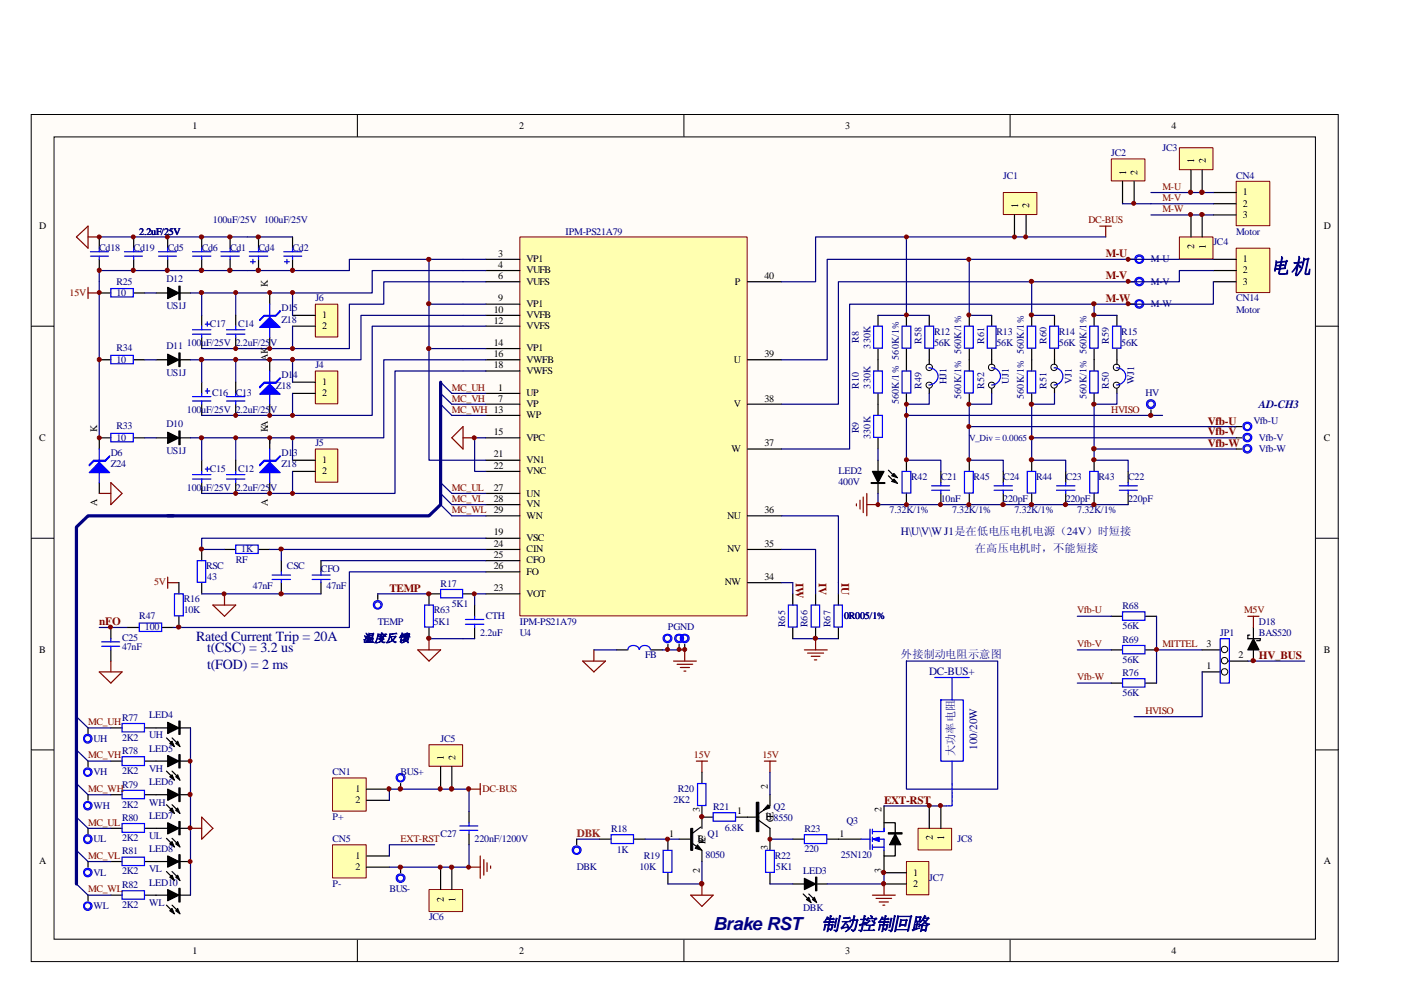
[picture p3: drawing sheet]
<svg xmlns="http://www.w3.org/2000/svg" width="297mm" height="210mm" viewBox="0 0 297 210" stroke-linecap="round" stroke-linejoin="round" font-family="sans-serif">
<path d="M6.6 24.2h276.5v179.3h-276.5z" fill="#fffcf8"/>
<g fill="none" stroke="#000" stroke-width=".21">
<path d="M6.6 24.2h276.5v179.3h-276.5zM11.4 29h266.9v169.7h-266.9zM75.6 24.2v4.8M144.7 24.2v4.8M213.7 24.2v4.8M6.6 69h4.8M278.4 69h4.8M6.6 113.9h4.8M278.4 113.9h4.8M6.6 158.7h4.8M278.4 158.7h4.8M75.6 198.8v4.8"/>
<path d="M144.7 198.8v4.8M213.7 198.8v4.8"/>
</g>
<g fill="none" stroke="#000" stroke-width=".25">
<path d="M21 50.1v2.4M21 54.9v2.3M28.3 50.1v2.4M28.3 54.9v2.3M35.5 50.1v2.4M35.5 54.9v2.3M42.7 50.1v2.4M42.7 54.9v2.3M42.7 66.7v2.3M42.7 71.4v2.4M49.9 66.7v2.3M49.9 71.4v2.4"/>
<path d="M42.7 80.9v2.3M42.7 85.5v2.4M42.7 97.4v2.4M49.9 80.9v2.3M49.9 85.5v2.4M49.9 97.4v2.4M199.1 99.8v2.3M212.3 99.8v2.3M225.5 99.8v2.3M238.7 99.8v2.3M42.7 102.1v2.3M49.9 102.1v2.3"/>
<path d="M59.5 118.6v2.4M67.9 118.6v2.4M199.1 104.4v2.4M212.3 104.4v2.4M225.5 104.4v2.4M238.7 104.4v2.4M23.5 132.8v2.3M23.5 137.5v2.4M59.5 123.3v2.4M67.9 123.3v2.4M100.4 128v2.4M100.4 132.8v2.3"/>
<path d="M99.2 171.7v2.4M99.2 176.5v2.2"/>
</g>
<g fill="none" stroke="#00f" stroke-width=".25">
<path d="M19.1 53.3h3.8M19.1 54.2h3.8M21 52.5v.8M21 54.2v.7M26.3 53.3h3.8M26.3 54.2h3.8M28.3 52.5v.8M28.3 54.2v.7M33.5 53.3h3.8M33.5 54.2h3.8M35.5 52.5v.8M35.5 54.2v.7"/>
<path d="M40.7 53.3h3.9M40.7 54.2h3.9M42.7 52.5v.8M42.7 54.2v.7M40.7 69.8h3.9M40.7 70.7h3.9M42.7 69v.8M42.7 70.7v.7M43.4 68.6h1M43.9 68.1v.9M47.9 69.8h3.9M47.9 70.7h3.9"/>
<path d="M49.9 69v.8M49.9 70.7v.7M40.7 83.9h3.9M40.7 84.9h3.9M42.7 83.2v.7M42.7 84.9v.6M42.7 99.8v.6M43.4 82.7h1M43.4 99.2h1M43.9 82.2v1M43.9 98.8v1M47.9 83.9h3.9"/>
<path d="M47.9 84.9h3.9M49.9 83.2v.7M49.9 84.9v.6M49.9 99.8v.6M40.7 100.4h3.9M40.7 101.4h3.9M42.7 101.4v.7M47.9 100.4h3.9M47.9 101.4h3.9M49.9 101.4v.7M197.1 103.7h3.8M197.1 102.8h3.8"/>
<path d="M199.1 102.1v.7M199.1 103.7v.7M210.3 103.7h3.9M210.3 102.8h3.9M212.3 102.1v.7M212.3 103.7v.7M223.5 103.7h3.9M223.5 102.8h3.9M225.5 102.1v.7M225.5 103.7v.7M236.8 103.7h3.8M236.8 102.8h3.8"/>
<path d="M238.7 102.1v.7M238.7 103.7v.7M21.5 136.8h3.8M21.5 135.8h3.8M23.5 135.1v.7M23.5 136.8v.7M57.6 122.6h3.9M57.6 121.7h3.9M59.5 121v.7M59.5 122.6v.7M66 122.6h3.8M66 121.7h3.8"/>
<path d="M67.9 121v.7M67.9 122.6v.7M98.5 132.1h3.9M98.5 131.1h3.9M100.4 130.4v.7M100.4 132.1v.7M97.3 174.8h3.8M97.3 175.7h3.8M99.2 174.1v.7M99.2 175.7v.8"/>
</g>
<path d="M21 50.1h31.3M49.9 62v4.7M49.9 76.1v4.8M231.5 64.4h7.2M49.9 92.6v4.8" fill="none" stroke="#11037f" stroke-width=".25"/>
<g fill="none" stroke="#800000" stroke-width=".25">
<path d="M16.2 50.1l2.4-2.2v4.6zM18.6 50.1h2.4M18.6 60.8v2.4M18.6 62h2.4M181.2 106.6v.4M181.9 105.8v1.9M182.6 105.2v3.3M183.4 104.4v4.7M183.4 106.8h2.4M23.5 139.9v2.3M35.5 122.1v2.4M35.5 123.3h2.3"/>
<path d="M88.4 137.5h4.8l-2.4 2.4zM90.8 135.1v2.4M123.3 139.9h4.8l-2.5 2.3zM125.6 137.5v2.4M142.5 139.9h4.8M144.9 137.5v2.4M170.2 137.5h4.8M170.9 138.2h3.3M171.6 138.9h1.9M172.3 139.6h.5M172.6 135.1v2.4M21 142.2h4.8l-2.3 2.3z"/>
<path d="M143.3 140.6h3.3M143.9 141.2h2M144.7 142h.4M147.3 161.1h2.4M148.5 161.1v2.3"/>
</g>
<g fill="none" stroke="#000080" stroke-width=".25">
<path d="M21 59.6v33M42.7 73.8h19.2M61.9 62h-19.2v4.7M61.9 76.1h-19.2v4.8M42.7 87.9h19.2M57.1 92.6v1.2M61.9 92.6h-19.2v4.8M191.8 85.5v2.4h54.2M205.1 90.3v7.1h7.2v2.4M205.1 85.5v4.8h56.4M218.3 92.6v4.8h7.2v2.4M218.3 85.5v7.1h43.2"/>
<path d="M231.5 95v2.4h7.2v2.4M231.5 85.5v9.5h30M42.7 104.4h19.2M167.7 135.1h9.7"/>
</g>
<path d="M261.6 52.6h7v9.3h-7z" fill="#ffffb0"/>
<path d="M261.5 52.5h7.1v9.4h-7.1z" fill="none" stroke="#800000" stroke-width=".21"/>
<g fill="none" stroke="#000" stroke-width=".25">
<path d="M54.7 50.1v2.4M54.7 54.9v2.3M238.7 54.9h1.2M238.7 59.6h1.2M256.7 54.9h4.8M256.7 57.2h4.8M256.7 59.6h4.8M21 62h2.5M21 76.1h2.5M28.3 62h2.3M28.3 76.1h2.3M33 62h2.5"/>
<path d="M33 76.1h2.5M37.8 62h2.5M37.8 76.1h2.5M57.1 62v2.4M57.1 71.4v2.4M57.1 76.1v2.4M185.8 66.7v2.3M185.8 73.8v4.7M191.8 66.7v2.3M191.8 73.8v4.7M205.1 66.7v2.3M205.1 73.8v4.7"/>
<path d="M218.3 66.7v2.3M218.3 73.8v4.7M231.5 66.7v2.3M231.5 73.8v4.7M238.7 64.4h1.2M21 92.6h2.5M28.3 92.6h2.3M33 92.6h2.5M37.8 92.6h2.5M57.1 85.5v2.4M57.1 92.6v2.4M185.8 83.2v4.7"/>
<path d="M185.8 92.6v2.4M185.8 97.4v7M188 99.5l1.1 1.2M191.8 83.2v2.3M191.8 97.4v2.4M205.1 83.2v2.3M205.1 97.4v2.4M218.3 83.2v2.3M218.3 97.4v2.4M231.5 83.2v2.3M231.5 97.4v2.4M243.5 86.7v1.2"/>
<path d="M261.5 92.6h1.2M261.5 90.3h1.2M261.5 95h1.2M42.7 116.3v2.3M47.5 116.3h2.4M54.7 116.3h2.4M57.1 102.1v2.3M188 100.7l1.1 1.2M191.8 104.4v2.4M205.1 104.4v2.4M218.3 104.4v2.4M231.5 104.4v2.4"/>
<path d="M27 132.8h2.5M34.3 132.8h2.4M42.7 123.3v2.4M90.8 125.7v2.3M90.8 132.8v2.3M130.5 137.5h2.3M137.7 137.5h2.4M167.7 125.7v2.3M167.7 132.8v2.3M172.6 125.7v2.3M172.6 132.8v2.3M177.4 125.7v2.3"/>
<path d="M177.4 132.8v2.3M264.4 134.4h-.4v.7M265.2 132.8v2.3M265.2 137.5v2.4M266.6 135.1v.5h-.7"/>
</g>
<path d="M232.7 47.9h2.4M233.9 47.9v2.2M264 130.4h2.4M265.2 130.4v2.4M99.2 167h2.4M101.6 165.8v2.4M99.2 183.5h2.4M101.6 181.1v4.8M102.4 181.9v3.3M103 182.6v1.8M103.8 183.2v.5" fill="none" stroke="#800000" stroke-width=".25"/>
<g fill="none" stroke="#000080" stroke-width=".25">
<path d="M30.6 62h2.4M30.6 76.1h2.4M40.3 62h2.4M40.3 76.1h2.4M185.8 66.7h6M30.6 92.6h2.4M40.3 92.6h2.4M185.8 95v2.4M191.8 87.9v9.5h7.3v2.4M185.8 104.4v2.4h52.9M21 132.8h6M125.6 137.5h4.9"/>
<path d="M140.1 137.5h4.8"/>
</g>
<g fill="none" stroke="#00f" stroke-width=".25">
<path d="M52.7 54.2h3.9M52.7 53.3h3.9M53 55.4h1M53.5 54.9v.9M54.7 52.5v.8M54.7 54.2v.7M23.5 61.1h4.7v1.7h-4.7zM23.5 75.2h4.7v1.8h-4.7zM57.1 64.4v7M57.1 78.5v7M184.8 78.5h1.9v4.7h-1.9zM184.8 69h1.9v4.7h-1.9z"/>
<path d="M190.8 69h1.9v4.7h-1.9zM190.8 78.5h1.9v4.7h-1.9zM204 69h1.9v4.7h-1.9zM204 78.5h1.9v4.7h-1.9zM217.3 69h1.8v4.7h-1.8zM217.3 78.5h1.8v4.7h-1.8zM230.5 69h1.8v4.7h-1.8zM230.5 78.5h1.8v4.7h-1.8zM23.5 91.7h4.7v1.8h-4.7zM57.1 95v7.1M184.8 87.9h1.9v4.7h-1.9zM190.8 99.8h1.9v4.5h-1.9z"/>
<path d="M204 99.8h1.9v4.5h-1.9zM217.3 99.8h1.8v4.5h-1.8zM230.5 99.8h1.8v4.5h-1.8zM41.7 118.6h1.8v4.6h-1.8zM49.9 115.3h4.7v1.8h-4.7zM29.5 131.8h4.7v1.8h-4.7zM89.8 128h1.9v4.7h-1.9zM132.8 137.4a1.25 1.25 0 0 1 1.2-.8 1.25 1.25 0 0 1 1.2 .8M135.3 137.4a1.19 1.19 0 0 1 1.1-.8 1.19 1.19 0 0 1 1.2 .8M166.8 128h1.9v4.7h-1.9zM171.6 128h1.8v4.7h-1.8zM176.4 128h1.8v4.7h-1.8z"/>
<circle cx="241" cy="54.9" r=".68"/>
<circle cx="241.1" cy="59.6" r=".92"/>
<circle cx="241.1" cy="54.8" r=".92"/>
<circle cx="241.1" cy="59.6" r=".66"/>
<circle cx="241" cy="64.3" r=".68"/>
<circle cx="241.1" cy="64.3" r=".92"/>
<circle cx="243.5" cy="85.5" r=".94"/>
<circle cx="243.5" cy="85.5" r=".68"/>
<circle cx="263.9" cy="90.3" r=".68"/>
<circle cx="263.9" cy="90.2" r=".92"/>
<circle cx="263.9" cy="92.6" r=".92"/>
<circle cx="263.9" cy="95" r=".92"/>
<circle cx="263.9" cy="92.6" r=".66"/>
<circle cx="263.9" cy="95" r=".66"/>
</g>
<g fill="#00f" stroke="#00f" stroke-width=".25">
<path d="M54.9 69.3l2.2-2.1 2.2 2.1z" fill-rule="evenodd"/>
<path d="M54.9 67.7l1-1h2.4l1-1v.3l-1 .9h-2.4l-1 .9z" fill-rule="evenodd"/>
<path d="M54.9 83.4l2.2-2.1 2.2 2.1z" fill-rule="evenodd"/>
<path d="M55.9 80.9h2.4l1-1-1 1.2h-2.4l-1 1v-.3z" fill-rule="evenodd"/>
<path d="M57.1 97.8l2.2 2.2h-4.4z" fill-rule="evenodd"/>
<path d="M54.9 98.3l1-.9h2.4l1-1-1 1.2h-2.4l-1 1z" fill-rule="evenodd"/>
</g>
<g fill="#000" stroke="#000" stroke-width=".25">
<path d="M264 135.1h2.6z"/>
<path d="M35.5 60.8l2.3 1.2-2.3 1.2z" fill-rule="evenodd"/>
<path d="M35.5 74.9l2.3 1.2-2.3 1.2z" fill-rule="evenodd"/>
<path d="M37.8 60.6h.3v2.8h-.3z" fill-rule="evenodd"/>
<path d="M37.8 74.7h.3v2.9h-.3z" fill-rule="evenodd"/>
<path d="M35.5 91.5l2.3 1.1-2.3 1.2z" fill-rule="evenodd"/>
<path d="M37.8 91.2h.3v2.9h-.3z" fill-rule="evenodd"/>
<path d="M184.6 99.8h2.4l-1.2 2.3z" fill-rule="evenodd"/>
<path d="M184.3 102.1h2.9v.2h-2.9z" fill-rule="evenodd"/>
<path d="M265.2 135.1l1.2 2.4h-2.4z" fill-rule="evenodd"/>
</g>
<g fill="#000" stroke="#000" stroke-width=".21">
<path d="M188.6 100.7l.5-.5 .8 .9z" fill-rule="evenodd"/>
<path d="M188.6 101.9l.5-.5 .8 .9z" fill-rule="evenodd"/>
</g>
<path d="M191.8 50.1h42.1M205.1 54.9h33.6M218.3 59.6h20.4" fill="none" stroke="#11037f" stroke-width=".25"/>
<path d="M70.4 164.7h7.1v6.9h-7.1z" fill="#ffffb0"/>
<path d="M70.4 164.6h7.1v7h-7.1z" fill="none" stroke="#800000" stroke-width=".21"/>
<path d="M37.8 123.3v2.4M37.8 130.4v2.4M79.9 125.7v1.1M77.6 167h4.8M77.6 169.3h4.8" fill="none" stroke="#000" stroke-width=".25"/>
<path d="M90.8 135.1h7.2M167.7 123.3v2.4M172.6 123.3v2.4M177.4 123.3v2.4M264 139.9h12" fill="none" stroke="#000080" stroke-width=".25"/>
<path d="M45 128h4.9l-2.4 2.4zM47.5 125.7v2.3" fill="none" stroke="#800000" stroke-width=".25"/>
<g fill="none" stroke="#00f" stroke-width=".25">
<path d="M36.9 125.7h1.9v4.6h-1.9z"/>
<circle cx="79.9" cy="128" r=".68"/>
<circle cx="79.9" cy="128" r=".92"/>
</g>
<path d="M66.8 64.4h4.7v6.9h-4.7z" fill="#ffffb0"/>
<path d="M66.7 64.4h4.8v6.9h-4.8z" fill="none" stroke="#800000" stroke-width=".21"/>
<path d="M61.9 66.7h4.8M61.9 69h4.8" fill="none" stroke="#000" stroke-width=".25"/>
<path d="M66.8 78.6h4.7v6.8h-4.7z" fill="#ffffb0"/>
<path d="M66.7 78.5h4.8v6.9h-4.8z" fill="none" stroke="#800000" stroke-width=".21"/>
<path d="M61.9 80.9h4.8M61.9 83.2h4.8" fill="none" stroke="#000" stroke-width=".25"/>
<path d="M66.8 95.1h4.7v6.9h-4.7z" fill="#ffffb0"/>
<path d="M66.7 95h4.8v7h-4.8z" fill="none" stroke="#800000" stroke-width=".21"/>
<path d="M61.9 97.4h4.8M61.9 99.8h4.8" fill="none" stroke="#000" stroke-width=".25"/>
<path d="M70.4 178.8h7.1v7h-7.1z" fill="#ffffb0"/>
<path d="M70.4 178.7h7.1v7.1h-7.1z" fill="none" stroke="#800000" stroke-width=".21"/>
<path d="M84.8 165.8v1.2M77.6 181.1h4.8M77.6 183.5h4.8M84.8 183.5v1.2" fill="none" stroke="#000" stroke-width=".25"/>
<path d="M82.4 169.3v-2.3h16.8v4.7M99.2 178.7v4.8h-16.8" fill="none" stroke="#000080" stroke-width=".25"/>
<g fill="none" stroke="#00f" stroke-width=".25">
<circle cx="84.7" cy="164.6" r=".68"/>
<circle cx="84.8" cy="164.6" r=".92"/>
<circle cx="84.8" cy="185.8" r=".92"/>
<circle cx="84.8" cy="185.8" r=".66"/>
</g>
<path d="M110.1 50.2h48v80.1h-48z" fill="#ffffb0"/>
<path d="M110 50.1h48.1v80.2h-48.1z" fill="none" stroke="#800000" stroke-width=".21"/>
<g fill="none" stroke="#000" stroke-width=".25">
<path d="M102.8 54.9h7.2M102.8 57.2h7.2M102.8 59.6h7.2M158.2 59.6h7.2M102.8 64.4h7.2M102.8 66.7h7.2M102.8 76.1h7.2M102.8 69h7.2M102.8 73.8h7.2M102.8 78.5h7.2M158.2 76.1h7.2M196.6 66.7v2.3"/>
<path d="M196.6 73.8v3.3M209.8 66.7v2.3M209.8 73.8v3.3M223.1 66.7v2.3M223.1 73.8v3.3M236.3 66.7v2.3M236.3 73.8v3.3M21 92.6v2.4M102.8 83.2h7.2M102.8 85.5h7.2M102.8 87.9h7.2M102.8 92.6h7.2"/>
<path d="M102.8 97.4h7.2M102.8 99.8h7.2M158.2 85.5h7.2M158.2 95h7.2M196.6 82.2v1M209.8 82.2v1M223.1 82.2v1M236.3 82.2v1M21 102.1v2.3M102.8 113.9h7.2M102.8 116.3h7.2M102.8 118.6h7.2"/>
<path d="M102.8 104.4h7.2M102.8 106.8h7.2M102.8 109.1h7.2M158.2 116.3h7.2M158.2 109.1h7.2M90.8 125.7h2.4M98 125.7h2.4M102.8 125.7h7.2M102.8 121h7.2M158.2 123.3h7.2"/>
</g>
<path d="M195.7 69h1.8v4.7h-1.8zM196.5 77.8a1.82 1.82 0 0 1 2 1.8 1.82 1.82 0 0 1-2 1.9M208.9 69h1.8v4.7h-1.8zM209.8 77.8a1.82 1.82 0 0 1 1.9 1.8 1.82 1.82 0 0 1-1.9 1.9M222.1 69h1.8v4.7h-1.8zM223 77.8a1.82 1.82 0 0 1 1.9 1.8 1.82 1.82 0 0 1-1.9 1.9M235.4 69h1.8v4.7h-1.8zM236.2 77.8a1.82 1.82 0 0 1 2 1.8 1.82 1.82 0 0 1-2 1.9M21 95v7.1M93.2 124.7h4.7v1.8h-4.7z" fill="none" stroke="#00f" stroke-width=".25"/>
<g fill="#00f" stroke="#00f" stroke-width=".25">
<path d="M21 97.8l2.2 2.2h-4.3z" fill-rule="evenodd"/>
<path d="M18.9 98.3l.9-.9h2.5l.9-1-.9 1.2h-2.5l-.9 1z" fill-rule="evenodd"/>
</g>
<path d="M98 90.3v4.7l-2.4-2.4zM98 92.6h2.4M21 104.4h2.5M23.5 102.1l2.3 2.3-2.3 2.4z" fill="none" stroke="#800000" stroke-width=".25"/>
<g fill="none" stroke="#000080" stroke-width=".25">
<path d="M90.8 54.9v9.5h12M102.8 54.9h-28.9v2.3h-52.9v2.4M102.8 57.2h-24.1v4.8h-16.8v4.7M102.8 59.6h-21.6v4.8h-7.3v9.4h-12v-4.8M165.4 59.6h7.2v-9.5h19.2v16.6h4.8M238.7 54.9h18M256.7 57.2h-7.2v2.4h-10.8M256.7 59.6v4.8h-18M90.8 64.4v9.4h12M90.8 73.8v23.6h12M102.8 66.7h-26.4v9.4h-14.5v4.8M102.8 69h-24.1v18.9h-16.8v-4.7"/>
<path d="M102.8 76.1h-21.6v16.5h-19.3v4.8M102.8 78.5h-19.2v25.9h-21.7v-4.6M209.8 66.7h-4.7v-11.8h-30.1v21.2h-9.6M223.1 66.7h-4.8v-7.1h-40.9v25.9h-12M236.3 66.7h-4.8v-2.3h-51.8v30.6h-14.3M93.2 80.9l2.4 2.3h7.2M93.2 83.2l2.4 2.3h7.2M93.2 85.5l2.4 2.4h7.2M102.8 92.6h-2.4v7.2h2.4M196.6 83.2v2.3h-4.8M209.8 83.2v2.3h-4.7M223.1 83.2v2.3h-4.8"/>
<path d="M236.3 83.2v2.3h-4.8M57.1 116.3h45.7M59.5 116.3v2.3M67.9 118.6h34.9M93.2 102.1l2.4 2.3h7.2M93.2 104.4l2.4 2.4h7.2M93.2 106.8l2.4 2.3h7.2M102.8 113.9h-60.1v2.4h4.8M165.4 116.3h7.2v7M165.4 109.1h12v14.2M42.7 125.7h25.2M79.9 125.7h10.9"/>
<path d="M98 135.1h2.4M102.8 121h-28.9v11.8h-37.2M102.8 125.7h-2.4v2.3M165.4 123.3h2.3"/>
</g>
<path d="M93.2 80.9v25.9l-2.4 2.3h-55.3" fill="none" stroke="#000080" stroke-width=".68"/>
<g fill="none" stroke="#000" stroke-width=".21">
<circle cx="196.6" cy="77.7" r=".68"/>
<circle cx="209.8" cy="77.7" r=".68"/>
<circle cx="223" cy="77.7" r=".68"/>
<circle cx="236.2" cy="77.7" r=".68"/>
<circle cx="196.6" cy="81.5" r=".66"/>
<circle cx="209.8" cy="81.5" r=".66"/>
<circle cx="223" cy="81.5" r=".66"/>
<circle cx="236.2" cy="81.5" r=".66"/>
</g>
<path d="M261.6 38.5h7v9.3h-7z" fill="#ffffb0"/>
<path d="M261.5 38.4h7.1v9.4h-7.1z" fill="none" stroke="#800000" stroke-width=".21"/>
<g fill="none" stroke="#000" stroke-width=".25">
<path d="M48.7 50.1v2.4M48.7 54.9v2.3M61.9 50.1v2.4M61.9 54.9v2.3M256.7 40.7h4.8M256.7 43.1h4.8M256.7 45.5h4.8M126.8 177.6h2.5M134.1 177.6h2.4M141.3 177.6v2.3M143.7 177.6h2.4M146.3 178.3l2 1.5"/>
<path d="M148.3 175l-2 1.5M148.5 172.9h2.4M148.5 163.4v2.4M148.5 170.5v4.8M148.5 179.9v2.4M155.7 172.9h4.8M160.5 173.6l2.4 1.7v4.6M162.9 168.2v2.3l-2.4 1.6M167.7 177.6h2.5M175 177.6h7.2M187 174.1h2.4v2.4M187 170.5v4.8"/>
<path d="M187 179.9v4.8M189.4 178.7v2.4h-2.4M141.3 184.7v2.3M162.9 184.7v2.3"/>
</g>
<path d="M52.3 50.1h9.6M243.5 40.7h13.2M243.5 43.1h13.2M243.5 45.5h13.2M191.8 139.9h19.3v27.1h-19.3zM91.9 178.7h-9.5v2.4M122 177.6h4.8M136.5 177.6h7.2M162.9 177.6h4.8M162.9 163.4v4.8M187 170.5h13.2M148.5 182.3v4.7h-7.2" fill="none" stroke="#000080" stroke-width=".25"/>
<path d="M161.7 161.1h2.5M162.9 161.1v2.3M146.1 189.4h4.8l-2.4 2.4zM148.5 187v2.4M184.6 189.4h4.8M185.3 190.1h3.3M186 190.9h2M186.8 191.5h.4M187 187v2.4" fill="none" stroke="#800000" stroke-width=".25"/>
<g fill="none" stroke="#00f" stroke-width=".25">
<path d="M46.7 53.3h3.9M46.7 54.2h3.9M48.7 52.5v.8M48.7 54.2v.7M60 53.3h3.8M60 54.2h3.8M60.2 55.4h1M60.7 54.9v.9M61.9 52.5v.8M61.9 54.2v.7M197.8 143.4h7.3M199.1 148.1h4.7v13h-4.7z"/>
<path d="M201.4 143.4v4.7M129.3 176.6h4.7v1.9h-4.7zM140.3 179.9h1.9v4.7h-1.9zM147.6 165.8h1.8v4.6h-1.8zM150.9 172h4.7v1.8h-4.7zM162 179.9h1.8v4.7h-1.8zM170.2 176.6h4.7v1.9h-4.7zM182.2 177.6h1.9M184.1 175.4v4.4M184.6 177.6h2.4v2.3M184.6 179.3h2.4M184.6 175.4v1.1"/>
<path d="M184.6 177.1v1M184.6 178.7v1.1M187 175.3v.7h-2.4M201.4 161.1v4.7"/>
</g>
<path d="M184.6 177.6l1.4-.5v1z" fill-rule="evenodd" fill="#00f" stroke="#00f" stroke-width=".21"/>
<g fill="#000" stroke="#000" stroke-width=".25">
<path d="M160 169.8h.5v6.2h-.5z" fill-rule="evenodd"/>
<path d="M188 176.2h2.8v.3h-2.8z" fill-rule="evenodd"/>
<path d="M189.4 176.5l1.2 2.2h-2.4z" fill-rule="evenodd"/>
</g>
<g fill="#000" stroke="#000" stroke-width=".21">
<path d="M146.1 175.3h.5v4.6h-.5z" fill-rule="evenodd"/>
<path d="M147.6 178.7l.9 1.2-1.4-.4z" fill-rule="evenodd"/>
<path d="M162.5 170.3l.4 .7-1.4 .5z" fill-rule="evenodd"/>
</g>
<g fill="#800000" stroke="#800000" stroke-width=".21">
<circle cx="49.9" cy="92.6" r=".42"/>
<circle cx="49.8" cy="76.1" r=".45"/>
<circle cx="49.9" cy="61.9" r=".42"/>
<circle cx="199" cy="106.8" r=".42"/>
<circle cx="212.2" cy="106.8" r=".45"/>
<circle cx="225.4" cy="106.8" r=".45"/>
<circle cx="185.8" cy="106.8" r=".42"/>
<circle cx="172.5" cy="135" r=".45"/>
<circle cx="231.4" cy="64.3" r=".45"/>
<circle cx="238.7" cy="64.3" r=".42"/>
<circle cx="21" cy="61.9" r=".42"/>
<circle cx="21" cy="92.6" r=".42"/>
<circle cx="205" cy="90.3" r=".42"/>
<circle cx="205" cy="97.3" r=".42"/>
<circle cx="218.2" cy="85.5" r=".45"/>
<circle cx="218.2" cy="92.6" r=".45"/>
<circle cx="218.2" cy="97.3" r=".45"/>
<circle cx="231.4" cy="95" r=".48"/>
<circle cx="231.4" cy="97.3" r=".45"/>
<circle cx="59.5" cy="125.7" r=".45"/>
<circle cx="90.7" cy="135" r=".45"/>
<circle cx="57.1" cy="92.6" r=".42"/>
<circle cx="61.9" cy="104.4" r=".42"/>
<circle cx="42.6" cy="92.6" r=".45"/>
<circle cx="61.9" cy="92.6" r=".42"/>
<circle cx="42.6" cy="61.9" r=".45"/>
<circle cx="61.9" cy="61.9" r=".42"/>
<circle cx="61.9" cy="87.9" r=".42"/>
<circle cx="42.6" cy="76.1" r=".48"/>
<circle cx="61.9" cy="76.1" r=".45"/>
<circle cx="61.9" cy="73.7" r=".42"/>
<circle cx="191.8" cy="85.5" r=".42"/>
<circle cx="191.8" cy="87.9" r=".42"/>
<circle cx="205" cy="85.5" r=".42"/>
<circle cx="231.4" cy="85.5" r=".45"/>
<circle cx="21" cy="76.1" r=".45"/>
<circle cx="191.8" cy="97.3" r=".42"/>
<circle cx="191.8" cy="106.8" r=".42"/>
<circle cx="205" cy="66.6" r=".42"/>
<circle cx="205" cy="106.8" r=".42"/>
<circle cx="218.2" cy="59.5" r=".45"/>
<circle cx="218.2" cy="66.6" r=".45"/>
<circle cx="218.2" cy="106.8" r=".45"/>
<circle cx="231.4" cy="66.6" r=".45"/>
<circle cx="231.4" cy="106.8" r=".45"/>
<circle cx="90.7" cy="125.7" r=".45"/>
<circle cx="57.1" cy="73.7" r=".42"/>
<circle cx="57.1" cy="61.9" r=".42"/>
<circle cx="57.1" cy="87.9" r=".42"/>
<circle cx="57" cy="76.1" r=".45"/>
<circle cx="57.1" cy="104.4" r=".42"/>
<circle cx="205" cy="54.9" r=".42"/>
<circle cx="238.7" cy="54.9" r=".42"/>
<circle cx="238.7" cy="59.5" r=".42"/>
<circle cx="191.8" cy="50.1" r=".42"/>
<circle cx="47.4" cy="125.7" r=".42"/>
<circle cx="37.8" cy="132.7" r=".45"/>
<circle cx="90.7" cy="54.9" r=".45"/>
<circle cx="90.7" cy="64.3" r=".45"/>
<circle cx="90.7" cy="73.7" r=".45"/>
<circle cx="100.3" cy="92.6" r=".42"/>
<circle cx="59.5" cy="116.2" r=".45"/>
<circle cx="100.3" cy="125.7" r=".42"/>
<circle cx="42.6" cy="116.2" r=".45"/>
<circle cx="54.6" cy="57.2" r=".48"/>
<circle cx="54.7" cy="50.1" r=".45"/>
<circle cx="61.9" cy="57.2" r=".45"/>
</g>
<path d="M201.4 165.8v4.7h-1.2" fill="none" stroke="#00f" stroke-width=".21" stroke-dasharray=".1 .1 .1 .1 .1 .1 .1 .1"/>
<path d="M90.8 157.7h7.1v4.5h-7.1z" fill="#ffffb0"/>
<path d="M90.8 157.6h7.1v4.6h-7.1z" fill="none" stroke="#800000" stroke-width=".21"/>
<path d="M93.2 162.2v4.8M95.6 162.2v4.8" fill="none" stroke="#000" stroke-width=".25"/>
<path d="M90.8 188.3h7.1v4.6h-7.1z" fill="#ffffb0"/>
<path d="M90.8 188.2h7.1v4.7h-7.1z" fill="none" stroke="#800000" stroke-width=".21"/>
<path d="M93.2 183.5v4.7M95.6 183.5v4.7" fill="none" stroke="#000" stroke-width=".25"/>
<path d="M249.6 31.3h7v4.6h-7z" fill="#ffffb0"/>
<path d="M249.5 31.3h7.1v4.6h-7.1z" fill="none" stroke="#800000" stroke-width=".21"/>
<path d="M252 36v4.7M254.3 36v4.7" fill="none" stroke="#000" stroke-width=".25"/>
<path d="M249.6 50.2h7v4.6h-7z" fill="#ffffb0"/>
<path d="M249.5 50.1h7.1v4.7h-7.1z" fill="none" stroke="#800000" stroke-width=".21"/>
<path d="M252 45.5v4.6M254.3 45.5v4.6" fill="none" stroke="#000" stroke-width=".25"/>
<g fill="#800000" stroke="#800000" stroke-width=".21">
<circle cx="254.3" cy="45.4" r=".45"/>
<circle cx="251.9" cy="45.4" r=".42"/>
<circle cx="251.9" cy="40.7" r=".45"/>
<circle cx="254.3" cy="40.7" r=".48"/>
</g>
<path d="M235.2 33.7h7v4.6h-7z" fill="#ffffb0"/>
<path d="M235.1 33.6h7.1v4.7h-7.1z" fill="none" stroke="#800000" stroke-width=".21"/>
<path d="M237.5 38.4v4.7M239.9 38.4v4.7" fill="none" stroke="#000" stroke-width=".25"/>
<path d="M237.5 43.1h6" fill="none" stroke="#000080" stroke-width=".25"/>
<circle cx="239.9" cy="43" r=".42" fill="#800000" stroke="#800000" stroke-width=".21"/>
<path d="M194.3 175.4h7v4.4h-7z" fill="#ffffb0"/>
<path d="M194.2 175.3h7.1v4.5h-7.1z" fill="none" stroke="#800000" stroke-width=".21"/>
<path d="M196.6 170.5v4.8M199.1 170.5v4.8" fill="none" stroke="#000" stroke-width=".25"/>
<path d="M191.9 182.4h4.6v6.9h-4.6z" fill="#ffffb0"/>
<path d="M191.8 182.3h4.7v7h-4.7z" fill="none" stroke="#800000" stroke-width=".21"/>
<path d="M187 184.7h4.8M187 187h4.8" fill="none" stroke="#000" stroke-width=".25"/>
<path d="M212.3 40.8h7.1v4.6h-7.1z" fill="#ffffb0"/>
<path d="M212.3 40.7h7.1v4.7h-7.1z" fill="none" stroke="#800000" stroke-width=".21"/>
<g fill="none" stroke="#000" stroke-width=".25">
<path d="M214.6 45.5v4.6M217.1 45.5v4.6M141.3 136.3v1.2M143.7 136.3v1.2M144.9 136.3v1.2M235.1 130.4h2.4M235.1 137.5h2.4M242.3 130.4h2.4M242.3 137.5h2.4M254.3 137.5h4.1M259.8 139.9h4.2M18.6 154v1.2"/>
<path d="M23.5 154h2.3M30.6 154h9.7M35.2 156.1l1.2 1.2M36.4 156.1l1.2 1.2M235.1 144.5h2.4M242.3 144.5h2.4M254.3 142.2h4.1M18.6 161.1v1.1M18.6 168.2v1.1M18.6 175.3v1.2M23.5 161.1h2.3M23.5 168.2h2.3"/>
<path d="M23.5 175.3h2.3M30.6 161.1h9.7M30.6 168.2h9.7M30.6 175.3h9.7M35.2 163.2l1.2 1.2M35.2 170.3l1.2 1.2M35.2 177.4l1.2 1.2M36.4 163.2l1.2 1.2M36.4 170.3l1.2 1.2M36.4 177.4l1.2 1.2M122 177.6v1.1M18.6 182.3v1.2"/>
<path d="M18.6 189.4v1.2M23.5 182.3h2.3M23.5 189.4h2.3M30.6 182.3h9.7M30.6 189.4h9.7M35.2 184.4l1.2 1.2M35.2 191.5l1.2 1.2M36.4 184.4l1.2 1.2M36.4 191.5l1.2 1.2M167.7 187h7.3M169.9 189.2l1.2 1.1M171.1 189.2l1.2 1.1"/>
</g>
<g fill="#800000" stroke="#800000" stroke-width=".21">
<circle cx="214.6" cy="50.1" r=".42"/>
<circle cx="217" cy="50.1" r=".42"/>
<circle cx="244.7" cy="137.4" r=".42"/>
<circle cx="243.5" cy="87.9" r=".45"/>
<circle cx="265.1" cy="139.8" r=".45"/>
<circle cx="162.9" cy="177.6" r=".42"/>
<circle cx="148.5" cy="172.8" r=".45"/>
<circle cx="141.2" cy="177.6" r=".42"/>
<circle cx="199" cy="170.4" r=".42"/>
<circle cx="196.6" cy="170.4" r=".42"/>
<circle cx="23.4" cy="132.7" r=".42"/>
<circle cx="35.4" cy="57.2" r=".45"/>
<circle cx="35.4" cy="50.1" r=".42"/>
<circle cx="28.2" cy="57.2" r=".45"/>
<circle cx="28.2" cy="50.1" r=".42"/>
<circle cx="21" cy="57.2" r=".45"/>
<circle cx="21" cy="50.1" r=".42"/>
<circle cx="42.6" cy="57.2" r=".48"/>
<circle cx="42.6" cy="50.1" r=".45"/>
<circle cx="49.9" cy="73.7" r=".42"/>
<circle cx="49.9" cy="87.9" r=".42"/>
<circle cx="49.9" cy="104.4" r=".42"/>
<circle cx="48.6" cy="57.2" r=".48"/>
<circle cx="48.7" cy="50.1" r=".45"/>
<circle cx="191.8" cy="66.6" r=".42"/>
<circle cx="186.9" cy="184.6" r=".45"/>
<circle cx="148.5" cy="187" r=".48"/>
<circle cx="186.9" cy="187" r=".45"/>
<circle cx="99.1" cy="183.5" r=".42"/>
<circle cx="99.1" cy="166.9" r=".45"/>
<circle cx="82.3" cy="166.9" r=".45"/>
<circle cx="84.7" cy="183.5" r=".45"/>
<circle cx="84.7" cy="166.9" r=".48"/>
<circle cx="93.1" cy="166.9" r=".45"/>
<circle cx="95.5" cy="166.9" r=".48"/>
<circle cx="95.6" cy="183.5" r=".45"/>
<circle cx="93.1" cy="183.5" r=".42"/>
<circle cx="40.2" cy="161" r=".42"/>
<circle cx="40.2" cy="168.1" r=".45"/>
<circle cx="40.2" cy="182.3" r=".42"/>
<circle cx="40.2" cy="175.2" r=".42"/>
<circle cx="141.2" cy="137.4" r=".42"/>
<circle cx="143.7" cy="137.4" r=".42"/>
<circle cx="144.9" cy="137.4" r=".42"/>
</g>
<g fill="none" stroke="#00f" stroke-width=".25">
<path d="M237.5 129.5h4.7v1.7h-4.7zM237.5 136.6h4.7v1.8h-4.7zM258.1 135.1h2v9.4h-2zM25.8 153.1h4.8v1.8h-4.8zM237.5 143.6h4.7v1.8h-4.7zM25.8 160.1h4.8v1.9h-4.8zM25.8 167.2h4.8v1.8h-4.8zM25.8 174.3h4.8v1.8h-4.8zM25.8 181.4h4.8v1.7h-4.8zM25.8 188.5h4.8v1.8h-4.8z"/>
<circle cx="141.2" cy="135" r=".68"/>
<circle cx="141.2" cy="135.1" r=".92"/>
<circle cx="143.7" cy="135" r=".68"/>
<circle cx="143.7" cy="135.1" r=".92"/>
<circle cx="144.9" cy="135" r=".68"/>
<circle cx="144.9" cy="135.1" r=".92"/>
<circle cx="18.5" cy="156.3" r=".68"/>
<circle cx="18.6" cy="156.3" r=".92"/>
<circle cx="18.5" cy="170.4" r=".68"/>
<circle cx="18.5" cy="177.6" r=".68"/>
<circle cx="18.5" cy="163.4" r=".68"/>
<circle cx="18.6" cy="177.5" r=".92"/>
<circle cx="18.6" cy="170.5" r=".9"/>
<circle cx="18.6" cy="163.4" r=".9"/>
<circle cx="122" cy="179.9" r=".68"/>
<circle cx="122" cy="179.9" r=".92"/>
<circle cx="18.5" cy="191.7" r=".68"/>
<circle cx="18.6" cy="184.6" r=".66"/>
<circle cx="18.6" cy="184.6" r=".9"/>
<circle cx="18.6" cy="191.7" r=".9"/>
</g>
<g fill="none" stroke="#000080" stroke-width=".25">
<path d="M227.9 130.4h7.2M227.9 137.5h7.2M244.7 137.5h9.6M244.7 130.4v14.1M16.2 151.7l2.4 2.3h4.9M16.2 158.7l2.4 2.4h4.9M40.3 154v35.4M227.9 144.5h7.2M254.3 142.2v9.5h-14.4M16.2 165.8l2.4 2.4h4.9M16.2 172.9l2.4 2.4h4.9M16.2 179.9l2.4 2.4h4.9"/>
<path d="M16.2 187l2.4 2.4h4.9M162.9 187h4.8M187 184.7v2.3h-12"/>
</g>
<g fill="none" stroke="#000" stroke-width=".21">
<circle cx="259.1" cy="139.8" r=".68"/>
<circle cx="259.1" cy="137.4" r=".68"/>
<circle cx="259.1" cy="142.2" r=".68"/>
</g>
<g fill="#000" stroke="#000" stroke-width=".25">
<path d="M35.5 152.8l2.3 1.2-2.3 1.2z" fill-rule="evenodd"/>
<path d="M37.8 152.6h.3v2.8h-.3z" fill-rule="evenodd"/>
<path d="M35.5 159.9l2.3 1.2-2.3 1.1z" fill-rule="evenodd"/>
<path d="M35.5 167l2.3 1.2-2.3 1.1z" fill-rule="evenodd"/>
<path d="M35.5 174.1l2.3 1.2-2.3 1.2z" fill-rule="evenodd"/>
<path d="M37.8 159.7h.3v2.8h-.3z" fill-rule="evenodd"/>
<path d="M37.8 166.7h.3v2.9h-.3z" fill-rule="evenodd"/>
<path d="M37.8 173.8h.3v2.8h-.3z" fill-rule="evenodd"/>
<path d="M35.5 181.1l2.3 1.2-2.3 1.2z" fill-rule="evenodd"/>
<path d="M35.5 188.2l2.3 1.2-2.3 1.2z" fill-rule="evenodd"/>
<path d="M37.8 180.9h.3v2.8h-.3z" fill-rule="evenodd"/>
<path d="M37.8 188h.3v2.9h-.3z" fill-rule="evenodd"/>
<path d="M170.2 185.9l2.4 1.1-2.4 1.2z" fill-rule="evenodd"/>
<path d="M172.6 185.6h.2v2.9h-.2z" fill-rule="evenodd"/>
</g>
<g fill="#000" stroke="#000" stroke-width=".21">
<path d="M36.4 156.8l.5 1.2-1-.7z" fill-rule="evenodd"/>
<path d="M37.6 156.8l.5 1.2-.9-.7z" fill-rule="evenodd"/>
<path d="M35.9 164.4l.5-.5 .5 1.2z" fill-rule="evenodd"/>
<path d="M36.4 171l.5 1.1-1-.6z" fill-rule="evenodd"/>
<path d="M35.9 178.6l.5-.5 .5 1.2z" fill-rule="evenodd"/>
<path d="M37.6 163.9l.5 1.2-.9-.7z" fill-rule="evenodd"/>
<path d="M37.6 171l.5 1.1-.9-.6z" fill-rule="evenodd"/>
<path d="M37.6 178.1l.5 1.2-.9-.7z" fill-rule="evenodd"/>
<path d="M35.9 185.6l.5-.4 .5 1.2z" fill-rule="evenodd"/>
<path d="M36.4 192.2l.5 1.2-1-.7z" fill-rule="evenodd"/>
<path d="M37.6 185.2l.5 1.2-.9-.8z" fill-rule="evenodd"/>
<path d="M37.6 192.2l.5 1.2-.9-.7z" fill-rule="evenodd"/>
<path d="M170.6 190.3l.5-.5 .5 1.2z" fill-rule="evenodd"/>
<path d="M172.3 189.8l.5 1.2-.9-.7z" fill-rule="evenodd"/>
</g>
<path d="M40.3 175.3h2.4M42.7 172.9l2.3 2.4-2.3 2.3z" fill="none" stroke="#800000" stroke-width=".25"/>
<path d="M36.7 109.1h-18.1l-2.4 2.4v75.5" fill="none" stroke="#000080" stroke-width=".68"/>
<text font-size="4.3" fill="#000080" x="268.7" y="57.8">电机</text>
<text font-size="3.9" fill="#000080" x="173.7" y="196.8">制动控制回路</text>
<text font-size="3.8" fill="#000080" x="150.9" y="196.8">Brake RST</text>
<g font-size="3" fill="#000080">
<text x="41.5" y="135.7">Rated Current Trip = 20A</text>
<text x="43.9" y="141.5">t(FOD) = 2 ms</text>
<text x="43.9" y="138">t(CSC) = 3.2 us</text>
</g>
<g font-size="2.4" fill="#800000">
<text x="233.9" y="54.5">M-U</text>
<text x="233.9" y="59.1">M-V</text>
<text x="233.9" y="63.9">M-W</text>
<text x="255.5" y="89.8">Vfb-U</text>
<text x="255.5" y="92.1">Vfb-V</text>
<text x="255.5" y="94.5">Vfb-W</text>
<text x="82.4" y="125.2">TEMP</text>
<text x="168.4" y="123.3" transform="rotate(90 168.4 123.3)">IW</text>
<text x="173.2" y="123.3" transform="rotate(90 173.2 123.3)">IV</text>
<text x="178.1" y="123.3" transform="rotate(90 178.1 123.3)">IU</text>
<text x="21" y="132.3">nFO</text>
<text x="266.4" y="139.4">HV_BUS</text>
<text x="187" y="170">EXT-RST</text>
</g>
<g font-size="2.4" fill="#000080">
<text x="266.4" y="86.3">AD-CH3</text>
<text x="190.6" y="113.3">H\U\V\WJ1是在低电压电机电源（24V）时短接</text>
<text x="206.2" y="116.9">在高压电机时，不能短接</text>
<text x="76.8" y="135.8">温度反馈</text>
<text x="190.6" y="139.3">外接制动电阻示意图</text>
<text x="196.6" y="142.8">DC-BUS+</text>
<text x="201.9" y="159.9" transform="rotate(-90 201.9 159.9)">大功率电阻</text>
<text x="206.8" y="158.7" transform="rotate(-90 206.8 158.7)">100/20W</text>
</g>
<text font-size="2.4" fill="#f00" x="122" y="177.1">DBK</text>
<g font-size="2.1">
<text x="40.7" y="27.2">1</text>
<text x="109.8" y="27.2">2</text>
<text x="178.8" y="27.2">3</text>
<text x="247.8" y="27.2">4</text>
<text x="252.6" y="34.6" transform="rotate(-90 252.6 34.6)">1</text>
<text x="255.1" y="34.6" transform="rotate(-90 255.1 34.6)">2</text>
<text x="238.3" y="36.9" transform="rotate(-90 238.3 36.9)">1</text>
<text x="240.6" y="36.9" transform="rotate(-90 240.6 36.9)">2</text>
<text x="263" y="41.3">1</text>
<text x="215.4" y="44" transform="rotate(-90 215.4 44)">1</text>
<text x="217.8" y="44" transform="rotate(-90 217.8 44)">2</text>
<text x="263" y="43.7">2</text>
<text x="263" y="46.1">3</text>
<text x="8.3" y="48.4">D</text>
<text x="252.6" y="52.8" transform="rotate(-90 252.6 52.8)">2</text>
<text x="255.1" y="52.8" transform="rotate(-90 255.1 52.8)">1</text>
<text x="280.1" y="48.4">D</text>
<text x="105.4" y="54.3">3</text>
<text x="105.4" y="56.7">4</text>
<text x="105.4" y="59">6</text>
<text x="111.4" y="55.5">VP1</text>
<text x="111.4" y="57.8">VUFB</text>
<text x="161.7" y="59">40</text>
<text x="263" y="55.5">1</text>
<text x="263" y="57.8">2</text>
<text x="56.6" y="60.8" transform="rotate(-90 56.6 60.8)">K</text>
<text x="105.4" y="63.8">9</text>
<text x="111.4" y="60.2">VUFS</text>
<text x="111.4" y="65">VP1</text>
<text x="155.4" y="60.2">P</text>
<text x="263" y="60.2">3</text>
<text x="68.2" y="67.3">1</text>
<text x="68.2" y="69.6">2</text>
<text x="104.5" y="66.1">10</text>
<text x="104.5" y="68.5">12</text>
<text x="111.4" y="67.3">VVFB</text>
<text x="111.4" y="69.6">VVFS</text>
<text x="56.6" y="76.4" transform="rotate(-90 56.6 76.4)">AK</text>
<text x="104.5" y="73.2">14</text>
<text x="104.5" y="75.5">16</text>
<text x="104.5" y="77.9">18</text>
<text x="111.4" y="74.4">VP1</text>
<text x="111.4" y="76.7">VWFB</text>
<text x="155.3" y="76.7">U</text>
<text x="161.7" y="75.5">39</text>
<text x="68.2" y="81.5">1</text>
<text x="68.2" y="83.8">2</text>
<text x="105.4" y="82.6">1</text>
<text x="111.4" y="83.8">UP</text>
<text x="111.4" y="79.1">VWFS</text>
<text x="105.4" y="85">7</text>
<text x="111.4" y="86.2">VP</text>
<text x="111.4" y="88.5">WP</text>
<text x="155.3" y="86.2">V</text>
<text x="161.7" y="85">38</text>
<text x="8.3" y="93.2">C</text>
<text x="20.6" y="91.5" transform="rotate(-90 20.6 91.5)">K</text>
<text x="56.6" y="91.5" transform="rotate(-90 56.6 91.5)">KA</text>
<text x="104.5" y="92">15</text>
<text x="111.4" y="93.2">VPC</text>
<text x="154.8" y="95.6">W</text>
<text x="161.7" y="94.4">37</text>
<text x="280.1" y="93.2">C</text>
<text x="68.2" y="98">1</text>
<text x="68.2" y="100.3">2</text>
<text x="104.5" y="96.8">21</text>
<text x="104.5" y="99.2">22</text>
<text x="111.4" y="98">VN1</text>
<text x="111.4" y="100.3">VNC</text>
<text x="20.6" y="107" transform="rotate(-90 20.6 107)">A</text>
<text x="56.6" y="107" transform="rotate(-90 56.6 107)">A</text>
<text x="104.5" y="103.9">27</text>
<text x="104.5" y="106.2">28</text>
<text x="111.4" y="105.1">UN</text>
<text x="111.4" y="107.4">VN</text>
<text x="104.5" y="113.3">19</text>
<text x="104.5" y="108.6">29</text>
<text x="111.4" y="109.7">WN</text>
<text x="153.8" y="109.7">NU</text>
<text x="161.7" y="108.6">36</text>
<text x="104.5" y="115.7">24</text>
<text x="104.5" y="118">25</text>
<text x="111.4" y="114.5">VSC</text>
<text x="111.4" y="116.9">CIN</text>
<text x="111.4" y="119.2">CFO</text>
<text x="153.8" y="116.9">NV</text>
<text x="161.7" y="115.7">35</text>
<text x="104.5" y="125.1">23</text>
<text x="104.5" y="120.4">26</text>
<text x="111.4" y="121.6">FO</text>
<text x="153.3" y="123.9">NW</text>
<text x="161.7" y="122.8">34</text>
<text x="111.4" y="126.3">VOT</text>
<text x="255.3" y="136.9">3</text>
<text x="8.3" y="138.1">B</text>
<text x="255.3" y="141.7">1</text>
<text x="262" y="139.3">2</text>
<text x="280.1" y="138.1">B</text>
<text x="93.9" y="160.9" transform="rotate(-90 93.9 160.9)">1</text>
<text x="96.4" y="160.9" transform="rotate(-90 96.4 160.9)">2</text>
<text x="75.2" y="167.6">1</text>
<text x="162.5" y="167" transform="rotate(-90 162.5 167)">2</text>
<text x="75.2" y="169.9">2</text>
<text x="148.1" y="171.7" transform="rotate(-90 148.1 171.7)">3</text>
<text x="156" y="172.3">1</text>
<text x="162" y="173.5">B8550</text>
<text x="163.7" y="173.8" transform="rotate(-90 163.7 173.8)">CE</text>
<text x="186.5" y="171.7" transform="rotate(-90 186.5 171.7)">2</text>
<text x="141.6" y="177.1">1</text>
<text x="147.6" y="178.2">B</text>
<text x="149.3" y="178.6" transform="rotate(-90 149.3 178.6)">EC</text>
<text x="162.5" y="179.9" transform="rotate(-90 162.5 179.9)">3</text>
<text x="177.6" y="177.1">1</text>
<text x="197.4" y="177.8" transform="rotate(-90 197.4 177.8)">2</text>
<text x="199.7" y="177.8" transform="rotate(-90 199.7 177.8)">1</text>
<text x="8.3" y="182.9">A</text>
<text x="75.2" y="181.7">1</text>
<text x="75.2" y="184.1">2</text>
<text x="148.1" y="184.7" transform="rotate(-90 148.1 184.7)">2</text>
<text x="186.5" y="184.7" transform="rotate(-90 186.5 184.7)">3</text>
<text x="193.2" y="185.3">1</text>
<text x="280.1" y="182.9">A</text>
<text x="93.9" y="190.9" transform="rotate(-90 93.9 190.9)">2</text>
<text x="96.4" y="190.9" transform="rotate(-90 96.4 190.9)">1</text>
<text x="193.2" y="187.6">2</text>
<text x="40.7" y="201.8">1</text>
<text x="109.8" y="201.8">2</text>
<text x="178.8" y="201.8">3</text>
<text x="247.8" y="201.8">4</text>
</g>
<g font-size="2.1" fill="#000080">
<text x="235.1" y="33">JC2</text>
<text x="246" y="31.9">JC3</text>
<text x="212.3" y="37.8">JC1</text>
<text x="261.5" y="37.8">CN4</text>
<text x="45" y="47.3">100uF/25V</text>
<text x="55.9" y="47.3">100uF/25V</text>
<text x="21" y="53.1">Cd18</text>
<text x="28.3" y="53.1">Cd19</text>
<text x="29.5" y="49.6">2.2uF/25V</text>
<text x="35.5" y="53.1">Cd5</text>
<text x="42.7" y="53.1">Cd6</text>
<text x="48.7" y="53.1">Cd1</text>
<text x="54.7" y="53.1">Cd4</text>
<text x="61.9" y="53.1">Cd2</text>
<text x="119.6" y="49.6">IPM-PS21A79</text>
<text x="256.7" y="51.9">JC4</text>
<text x="261.5" y="49.6">Motor</text>
<text x="35.2" y="59.7">D12</text>
<text x="243.5" y="55.5">M-U</text>
<text x="24.6" y="60.2">R25</text>
<text x="24.6" y="62.6">10</text>
<text x="35.2" y="65.4">US1J</text>
<text x="59.5" y="65.9">D15</text>
<text x="66.7" y="63.8">J6</text>
<text x="243.5" y="60.2">M-V</text>
<text x="243.5" y="65">M-W</text>
<text x="261.5" y="63.8">CN14</text>
<text x="44.4" y="69.2">C17</text>
<text x="50.4" y="69.2">C14</text>
<text x="59.5" y="68.3">Z18</text>
<text x="197.6" y="70.8">R12</text>
<text x="210.8" y="70.8">R13</text>
<text x="224" y="70.8">R14</text>
<text x="237.2" y="70.8">R15</text>
<text x="261.5" y="66.1">Motor</text>
<text x="24.6" y="74.4">R34</text>
<text x="24.6" y="76.7">10</text>
<text x="35.2" y="73.9">D11</text>
<text x="39.5" y="73.2">100uF/25V</text>
<text x="49.9" y="73.2">2.2uF/25V</text>
<text x="66.7" y="77.9">J4</text>
<text x="181.7" y="72.6" transform="rotate(-90 181.7 72.6)">R8</text>
<text x="184.1" y="73.8" transform="rotate(-90 184.1 73.8)">330K</text>
<text x="195" y="72.8" transform="rotate(-90 195 72.8)">R58</text>
<text x="197.6" y="73.2">56K</text>
<text x="208.2" y="72.8" transform="rotate(-90 208.2 72.8)">R61</text>
<text x="210.8" y="73.2">56K</text>
<text x="221.4" y="72.8" transform="rotate(-90 221.4 72.8)">R60</text>
<text x="224" y="73.2">56K</text>
<text x="234.6" y="72.8" transform="rotate(-90 234.6 72.8)">R59</text>
<text x="237.2" y="73.2">56K</text>
<text x="35.2" y="79.6">US1J</text>
<text x="44.9" y="83.8">C16</text>
<text x="49.9" y="83.8">C13</text>
<text x="58.3" y="82.4">Z18</text>
<text x="59.5" y="80">D14</text>
<text x="181.7" y="82.2" transform="rotate(-90 181.7 82.2)">R10</text>
<text x="184.1" y="82.2" transform="rotate(-90 184.1 82.2)">330K</text>
<text x="195" y="82.2" transform="rotate(-90 195 82.2)">R49</text>
<text x="200.2" y="81.3" transform="rotate(-90 200.2 81.3)">HJ1</text>
<text x="208.2" y="82.2" transform="rotate(-90 208.2 82.2)">R52</text>
<text x="213.4" y="81.3" transform="rotate(-90 213.4 81.3)">UJ1</text>
<text x="221.4" y="82.2" transform="rotate(-90 221.4 82.2)">R51</text>
<text x="226.7" y="81.3" transform="rotate(-90 226.7 81.3)">VJ1</text>
<text x="234.6" y="82.2" transform="rotate(-90 234.6 82.2)">R50</text>
<text x="239.9" y="81.3" transform="rotate(-90 239.9 81.3)">WJ1</text>
<text x="242.3" y="83.8">HV</text>
<text x="39.5" y="87.3">100uF/25V</text>
<text x="49.9" y="87.3">2.2uF/25V</text>
<text x="190.2" y="85.5" transform="rotate(-90 190.2 85.5)">560K/1% 560K/1%</text>
<text x="203.4" y="84.4" transform="rotate(-90 203.4 84.4)">560K/1% 560K/1%</text>
<text x="216.6" y="84.4" transform="rotate(-90 216.6 84.4)">560K/1% 560K/1%</text>
<text x="229.9" y="84.4" transform="rotate(-90 229.9 84.4)">560K/1% 560K/1%</text>
<text x="265.2" y="89.7">Vfb-U</text>
<text x="24.6" y="90.9">R33</text>
<text x="24.6" y="93.2">10</text>
<text x="35.2" y="90.4">D10</text>
<text x="66.7" y="94.4">J5</text>
<text x="181.7" y="91.7" transform="rotate(-90 181.7 91.7)">R9</text>
<text x="184.1" y="92.9" transform="rotate(-90 184.1 92.9)">330K</text>
<text x="266.4" y="93.2">Vfb-V</text>
<text x="266.4" y="95.6">Vfb-W</text>
<text x="23.5" y="96.5">D6</text>
<text x="23.5" y="98.9">Z24</text>
<text x="35.2" y="96.1">US1J</text>
<text x="44.4" y="99.8">C15</text>
<text x="50.4" y="99.8">C12</text>
<text x="59.5" y="96.5">D13</text>
<text x="59.5" y="98.9">Z18</text>
<text x="177.4" y="100.3">LED2</text>
<text x="192.8" y="101.5">R42</text>
<text x="199.1" y="101.5">C21</text>
<text x="206" y="101.5">R45</text>
<text x="212.3" y="101.5">C24</text>
<text x="219.2" y="101.5">R44</text>
<text x="225.5" y="101.5">C23</text>
<text x="232.4" y="101.5">R43</text>
<text x="238.7" y="101.5">C22</text>
<text x="39.5" y="103.9">100uF/25V</text>
<text x="49.9" y="103.9">2.2uF/25V</text>
<text x="177.4" y="102.7">400V</text>
<text x="199.1" y="106.2">10nF</text>
<text x="212.3" y="106.2">220pF</text>
<text x="225.5" y="106.2">220pF</text>
<text x="238.7" y="106.2">220pF</text>
<text x="188.2" y="108.6">7.32K/1%</text>
<text x="201.4" y="108.6">7.32K/1%</text>
<text x="214.6" y="108.6">7.32K/1%</text>
<text x="227.9" y="108.6">7.32K/1%</text>
<text x="49.9" y="119.2">RF</text>
<text x="51.1" y="116.9">1K</text>
<text x="43.6" y="120.4">RSC</text>
<text x="43.9" y="122.8">43</text>
<text x="53.5" y="124.6">47nF</text>
<text x="60.7" y="120.4">CSC</text>
<text x="67.9" y="121.1">CFO</text>
<text x="69.1" y="124.6">47nF</text>
<text x="93.2" y="124.1">R17</text>
<text x="29.5" y="131">R47</text>
<text x="38.9" y="127.4">R16</text>
<text x="38.9" y="129.8">10K</text>
<text x="91.8" y="129.8">R63</text>
<text x="95.6" y="128.4">5K1</text>
<text x="102.8" y="131">CTH</text>
<text x="178.6" y="131">0R005/1%</text>
<text x="237.5" y="128.9">R68</text>
<text x="25.8" y="135.7">C25</text>
<text x="25.8" y="137.6">47nF</text>
<text x="30.6" y="133.4">100</text>
<text x="79.9" y="132.2">TEMP</text>
<text x="91.8" y="132.2">5K1</text>
<text x="101.6" y="134.5">2.2uF</text>
<text x="110" y="132.2">IPM-PS21A79</text>
<text x="110" y="134.5">U4</text>
<text x="141.3" y="133.4">PGND</text>
<text x="166.1" y="132.8" transform="rotate(-90 166.1 132.8)">R65</text>
<text x="170.9" y="132.8" transform="rotate(-90 170.9 132.8)">R66</text>
<text x="175.7" y="132.8" transform="rotate(-90 175.7 132.8)">R67</text>
<text x="237.5" y="133.1">56K</text>
<text x="237.5" y="136">R69</text>
<text x="258.1" y="134.5">JP1</text>
<text x="266.4" y="132.2">D18</text>
<text x="266.4" y="134.5">BAS520</text>
<text x="136.5" y="139.3">FB</text>
<text x="237.5" y="140.2">56K</text>
<text x="237.5" y="143">R76</text>
<text x="237.5" y="147.2">56K</text>
<text x="25.8" y="152.5">R77</text>
<text x="31.6" y="152">LED4</text>
<text x="19.8" y="157">UH</text>
<text x="25.8" y="156.7">2K2</text>
<text x="25.8" y="159.5">R78</text>
<text x="31.6" y="156.2">UH</text>
<text x="31.6" y="159.1">LED5</text>
<text x="93.2" y="157">JC5</text>
<text x="19.8" y="164">VH</text>
<text x="25.8" y="163.8">2K2</text>
<text x="25.8" y="166.6">R79</text>
<text x="31.6" y="163.3">VH</text>
<text x="31.6" y="166.1">LED6</text>
<text x="70.4" y="164">CN1</text>
<text x="84.8" y="164">BUS+</text>
<text x="143.4" y="167.6">R20</text>
<text x="19.8" y="171.1">WH</text>
<text x="25.8" y="170.9">2K2</text>
<text x="25.8" y="173.8">R80</text>
<text x="31.6" y="170.4">WH</text>
<text x="31.6" y="173.2">LED7</text>
<text x="70.4" y="173.5">P+</text>
<text x="142.5" y="169.9">2K2</text>
<text x="150.9" y="171.4">R21</text>
<text x="163.7" y="171.4">Q2</text>
<text x="19.8" y="178.2">UL</text>
<text x="25.8" y="178">2K2</text>
<text x="31.6" y="177.5">UL</text>
<text x="70.4" y="178.2">CN5</text>
<text x="93.2" y="177.1">C27</text>
<text x="100.4" y="178.2">220nF/1200V</text>
<text x="129.3" y="176">R18</text>
<text x="149.7" y="177.1">Q1</text>
<text x="153.3" y="175.9">6.8K</text>
<text x="170.2" y="176">R23</text>
<text x="179.1" y="174.4">Q3</text>
<text x="202.6" y="178.2">JC8</text>
<text x="19.8" y="185.3">VL</text>
<text x="25.8" y="180.8">R81</text>
<text x="25.8" y="185">2K2</text>
<text x="31.6" y="180.4">LED8</text>
<text x="31.6" y="184.6">VL</text>
<text x="122" y="184.1">DBK</text>
<text x="130.5" y="180.5">1K</text>
<text x="135.3" y="184.1">10K</text>
<text x="136.2" y="181.7">R19</text>
<text x="149.3" y="181.5">8050</text>
<text x="163.9" y="181.7">R22</text>
<text x="164.2" y="184.1">5K1</text>
<text x="169.9" y="185">LED3</text>
<text x="170.2" y="180.4">220</text>
<text x="177.9" y="181.5">25N120</text>
<text x="25.8" y="187.9">R82</text>
<text x="31.6" y="187.4">LED10</text>
<text x="31.6" y="191.6">WL</text>
<text x="70.4" y="187.6">P-</text>
<text x="82.4" y="188.8">BUS-</text>
<text x="196.6" y="186.5">JC7</text>
<text x="19.8" y="192.4">WL</text>
<text x="25.8" y="192.1">2K2</text>
<text x="90.8" y="194.7">JC6</text>
<text x="169.9" y="192.8">DBK</text>
</g>
<g font-size="2.1" fill="#800000">
<text x="246" y="40.1">M-U</text>
<text x="230.3" y="47.3">DC-BUS</text>
<text x="246" y="42.5">M-V</text>
<text x="246" y="44.9">M-W</text>
<text x="14.7" y="62.6">15V</text>
<text x="95.6" y="82.6">MC_UH</text>
<text x="95.6" y="85">MC_VH</text>
<text x="95.6" y="87.3">MC_WH 13</text>
<text x="235.1" y="87.3">HVISO</text>
<text x="95.6" y="103.9">MC_UL</text>
<text x="95.6" y="106.2">MC_VL</text>
<text x="95.6" y="108.6">MC_WL</text>
<text x="32.6" y="123.9">5V</text>
<text x="227.9" y="129.8">Vfb-U</text>
<text x="263.2" y="129.8">M5V</text>
<text x="227.9" y="136.9">Vfb-V</text>
<text x="246" y="136.9">MITTEL</text>
<text x="227.9" y="143.9">Vfb-W</text>
<text x="18.6" y="153.4">MC_UH</text>
<text x="242.3" y="151.1">HVISO</text>
<text x="18.6" y="160.5">MC_VH</text>
<text x="146.8" y="160.5">15V</text>
<text x="161.3" y="160.5">15V</text>
<text x="18.6" y="167.6">MC_WH</text>
<text x="102.1" y="167.6">DC-BUS</text>
<text x="18.6" y="174.7">MC_UL</text>
<text x="84.8" y="178.2">EXT-RST</text>
<text x="18.6" y="181.7">MC_VL</text>
<text x="18.6" y="188.8">MC_WL</text>
</g>
<text font-size="1.9" fill="#000080" x="205.1" y="93.4">V_Div = 0.0065</text>
</svg>
